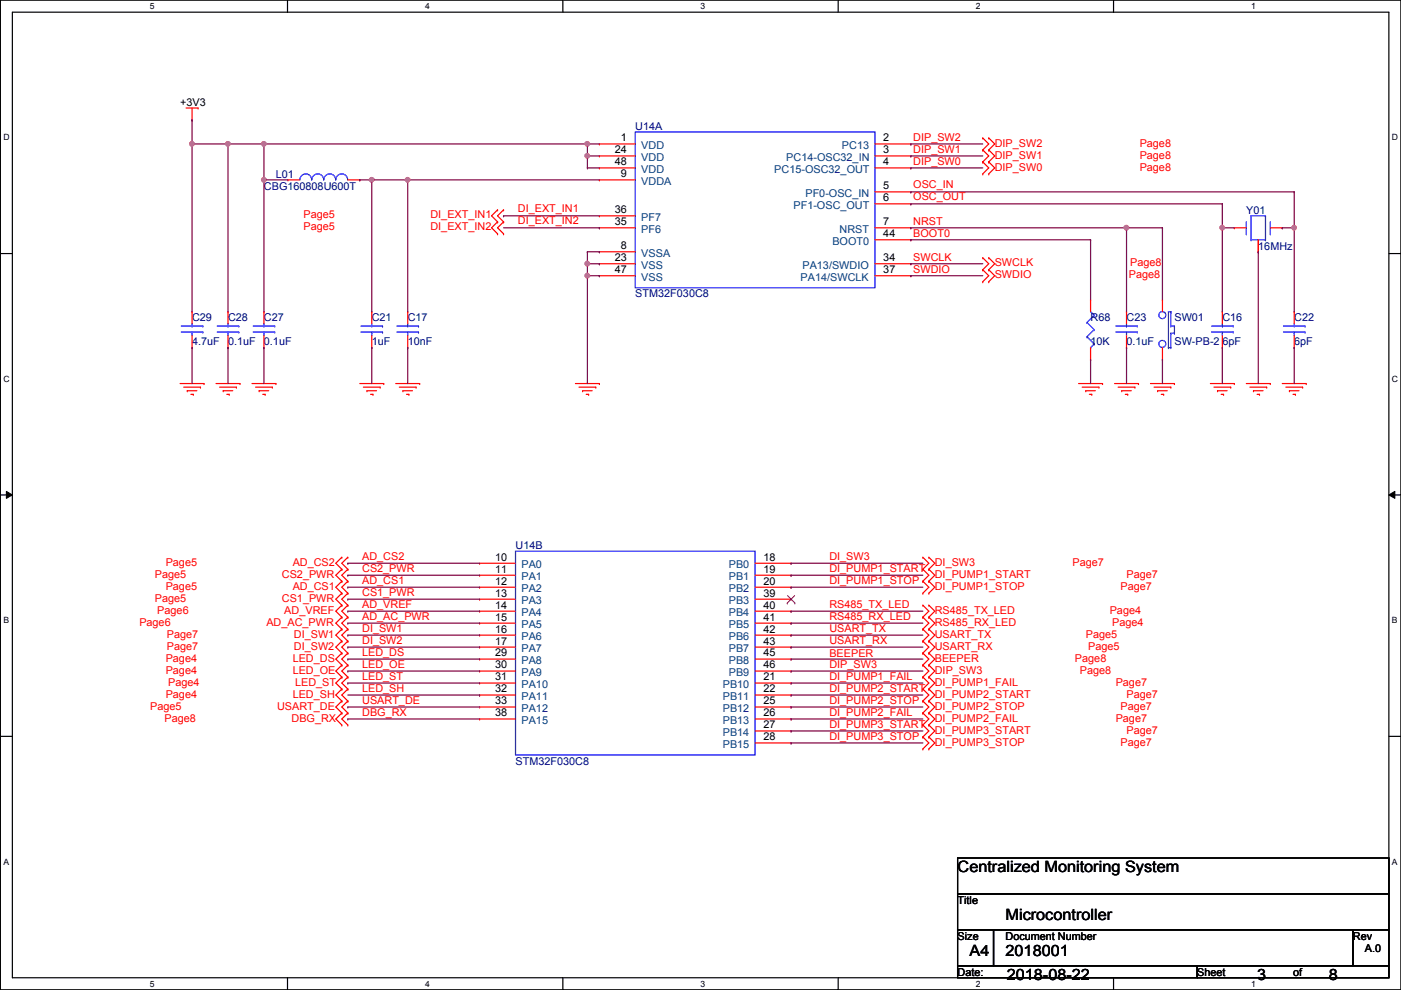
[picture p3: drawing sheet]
<svg xmlns="http://www.w3.org/2000/svg" width="297mm" height="210mm" viewBox="0 0 297 210" stroke-linecap="round" stroke-linejoin="round" font-family="sans-serif">
<path d="M.1 0h296.9v209.8h-296.9zM2.6 2.6h291.9v204.7h-291.9z" fill="none" stroke="#000" stroke-width=".25"/>
<g fill="#fff">
<path d="M31.8 .3h1v2h-1z"/>
<path d="M31.8 207.6h1v1.9h-1z"/>
</g>
<path d="M61 0v2.6M61 207.3v2.5" fill="none" stroke="#000" stroke-width=".25"/>
<g fill="#fff">
<path d="M90.1 .3h1v2h-1z"/>
<path d="M90.1 207.6h1v1.9h-1z"/>
</g>
<path d="M119.3 0v2.6M119.3 207.3v2.5" fill="none" stroke="#000" stroke-width=".25"/>
<g fill="#fff">
<path d="M148.5 .3h1v2h-1z"/>
<path d="M148.5 207.6h1v1.9h-1z"/>
</g>
<path d="M177.7 0v2.6M177.7 207.3v2.5" fill="none" stroke="#000" stroke-width=".25"/>
<g fill="#fff">
<path d="M206.9 .3h1v2h-1z"/>
<path d="M206.9 207.6h1v1.9h-1z"/>
</g>
<path d="M236.1 0v2.6M236.1 207.3v2.5" fill="none" stroke="#000" stroke-width=".25"/>
<g fill="#fff">
<path d="M265.3 .3h.9v2h-.9z"/>
<path d="M265.3 207.6h.9v1.9h-.9z"/>
<path d="M.7 28.2h1.3v1.9h-1.3z"/>
<path d="M295.1 28.2h1.3v1.9h-1.3z"/>
<path d="M.7 79.3h1.3v2h-1.3z"/>
<path d="M295.1 79.3h1.3v2h-1.3z"/>
</g>
<path d="M.1 53.8h2.5M294.5 53.8h2.5" fill="none" stroke="#000" stroke-width=".25"/>
<g fill="#fff">
<path d="M.7 130.5h1.2v2h-1.2z"/>
<path d="M295.1 130.5h1.2v2h-1.2z"/>
</g>
<path d="M.1 104.9h2.5M294.5 104.9h2.5" fill="none" stroke="#000" stroke-width=".25"/>
<path d="M1.4 104.2l1.2 .7-1.2 .8zM294.5 104.9l1.2-.7v1.5z" fill="#000"/>
<path d="M1.4 104.2l1.2 .7-1.2 .8zM294.5 104.9l1.2-.7v1.5z" fill="none" stroke="#000" stroke-width=".21"/>
<g fill="#fff">
<path d="M.7 181.7h1.2v2h-1.2z"/>
<path d="M295.1 181.7h1.2v2h-1.2z"/>
</g>
<path d="M.1 156.1h2.5M294.5 156.1h2.5M203 181.9h91.5v7.6h-91.5zM203 189.5h91.5v7.6h-91.5zM203 197.1h7.6v7.7h-7.6zM210.6 197.1h76.2v7.7h-76.2zM286.8 197.1h7.7v7.7h-7.7zM203 204.8h50.8v2.5h-50.8zM253.8 204.8h40.7v2.5h-40.7z" fill="none" stroke="#000" stroke-width=".25"/>
<g fill="none" stroke="#f00" stroke-width=".25">
<path d="M39.5 22.9h2.5M40.7 25.4h.1M40.7 22.9v2.5M42 22.9h.1M61 38.1h.1M61 38.1h2.6M73.7 38.1h2.6M76.3 38.1h.1M127.1 30.5h.1M127.1 38.1h.1M127.1 33.1h.1M127.1 35.6h.1"/>
<path d="M127.1 38.1h7.6M127.1 30.5h7.6M127.1 33.1h7.6M127.1 35.6h7.6M185.5 30.5h7.6M185.5 33.1h7.6M185.5 35.6h7.6M193.1 30.5h.1M193.1 33.1h.1M193.1 35.6h.1M208.4 34.3h.1M208.4 31.8h.1"/>
<path d="M208.4 36.9h.1M208.4 29.3h.1M208.4 31.8l1.2 1.3-1.2 1.2M208.4 34.3l1.2 1.3-1.2 1.3M208.4 29.3l1.2 1.2-1.2 1.3M209.6 34.3h.1M209.6 31.8h.1M209.6 36.9h.1M209.6 29.3h.1M209.6 31.8l1.3 1.3-1.3 1.2M209.6 34.3l1.3 1.3-1.3 1.3M209.6 29.3l1.3 1.2-1.3 1.3"/>
<path d="M105.5 44.5h.1M105.5 47h.1M105.5 49.6h.1M105.5 44.5l-1.3 1.3 1.3 1.2M105.5 47l-1.3 1.3 1.3 1.3M106.8 44.5h.1M106.8 47h.1M106.8 49.6h.1M106.8 44.5l-1.3 1.3 1.3 1.2M106.8 47l-1.3 1.3 1.3 1.3M127.1 53.4h.1M127.1 55.9h.1"/>
<path d="M127.1 48.3h.1M127.1 45.8h.1M127.1 58.5h.1M127.1 48.3h7.6M127.1 53.4h7.6M127.1 55.9h7.6M127.1 45.8h7.6M127.1 58.5h7.6M185.5 48.3h7.6M185.5 40.7h7.6M185.5 43.2h7.6M185.5 55.9h7.6"/>
<path d="M185.5 58.5h7.6M185.5 50.8h7.6M193.1 40.7h.1M193.1 43.2h.1M193.1 48.3h.1M193.1 55.9h.1M193.1 58.5h.1M193.1 50.8h.1M208.4 57.2h.1M208.4 54.7h.1M208.4 59.7h.1M208.4 54.7l1.2 1.2-1.2 1.3"/>
<path d="M208.4 57.2l1.2 1.3-1.2 1.2M209.6 57.2h.1M209.6 54.7h.1M209.6 59.7h.1M209.6 54.7l1.3 1.2-1.3 1.3M209.6 57.2l1.3 1.3-1.3 1.2M261.7 48.3h.1M261.7 48.3h2.5M266.8 53.4h.1M266.8 50.8v2.6M269.3 48.3h2.6M271.9 48.3h.1"/>
<path d="M40.7 66.1h.1M40.7 73.7h.1M40.7 66.1v2.5M40.7 71.2v2.5M48.3 66.1h.1M48.3 73.7h.1M48.3 66.1v2.5M48.3 71.2v2.5M56 66.1h.1M56 73.7h.1M56 66.1v2.5M56 71.2v2.5"/>
<path d="M78.8 66.1h.1M78.8 73.7h.1M78.8 66.1v2.5M78.8 71.2v2.5M86.4 66.1h.1M86.4 73.7h.1M86.4 66.1v2.5M86.4 71.2v2.5M231.2 63.5h.1M231.2 76.2h.1M231.2 63.5v2.6M231.2 73.7v2.5"/>
<path d="M238.8 66.1h.1M238.8 73.7h.1M238.8 66.1v2.5M238.8 71.2v2.5M246.5 63.5h.1M246.5 76.2h.1M246.5 63.5v2.6M246.5 73.7v2.5M259.2 66.1h.1M259.2 73.7h.1M259.2 66.1v2.5M259.2 71.2v2.5"/>
<path d="M274.4 66.1h.1M274.4 73.7h.1M274.4 66.1v2.5M274.4 71.2v2.5M38.2 81.3h5.1M38.9 82.1h3.6M39.7 82.8h.1M39.7 82.8h2M40.5 83.6h.5M41 83.6h.1M42.5 82.1h.1M43.3 81.3h.1"/>
<path d="M45.8 81.3h5.1M46.6 82.1h3.5M47.3 82.8h.1M47.3 82.8h2.1M48.1 83.6h.5M48.6 83.6h.1M50.1 82.1h.1M50.9 81.3h.1M53.4 81.3h5.1M54.2 82.1h3.5M54.9 82.8h.1M54.9 82.8h2.1"/>
<path d="M55.7 83.6h.5M56.2 83.6h.1M57.7 82.1h.1M58.5 81.3h.1M76.3 81.3h5.1M77 82.1h3.6M77.8 82.8h.1M77.8 82.8h2M78.6 83.6h.5M79.1 83.6h.1M80.6 82.1h.1M81.4 81.3h.1"/>
<path d="M83.9 81.3h5.1M84.7 82.1h3.5M85.4 82.8h.1M85.4 82.8h2.1M86.2 83.6h.5M86.7 83.6h.1M88.2 82.1h.1M89 81.3h.1M122 81.3h5.1M122.8 82.1h3.5M123.5 82.8h.1M123.5 82.8h2.1"/>
<path d="M124.3 83.6h.5M124.8 83.6h.1M126.3 82.1h.1M127.1 81.3h.1M228.7 81.3h5.1M229.4 82.1h3.6M230.2 82.8h.1M230.2 82.8h2M231 83.6h.5M231.5 83.6h.1M233 82.1h.1M233.8 81.3h.1"/>
<path d="M236.3 81.3h5.1M237.1 82.1h3.5M237.8 82.8h.1M237.8 82.8h2.1M238.6 83.6h.5M239.1 83.6h.1M240.6 82.1h.1M241.4 81.3h.1M243.9 81.3h5.1M244.7 82.1h3.5M245.4 82.8h.1M245.4 82.8h2.1"/>
<path d="M246.2 83.6h.5M246.7 83.6h.1M248.2 82.1h.1M249 81.3h.1M256.6 81.3h5.1M257.4 82.1h3.5M258.1 82.8h.1M258.1 82.8h2.1M258.9 83.6h.5M259.4 83.6h.1M260.9 82.1h.1M261.7 81.3h.1"/>
<path d="M264.2 81.3h5.1M265 82.1h3.6M265.8 82.8h.1M265.8 82.8h2M266.5 83.6h.5M267 83.6h.1M268.6 82.1h.1M269.3 81.3h.1M271.9 81.3h5M272.6 82.1h3.6M273.4 82.8h.1M273.4 82.8h2"/>
<path d="M274.1 83.6h.6M274.7 83.6h.1M276.2 82.1h.1M276.9 81.3h.1M72.5 118.2h.1M72.5 118.2l-1.3 1.2 1.3 1.3M73.7 118.2h.1M73.7 118.2l-1.2 1.2 1.2 1.3M101.7 119.4h.1M101.7 119.4h7.6M160.1 119.4h7.6M167.7 119.4h.1"/>
<path d="M195.7 118.2h.1M195.7 118.2l1.2 1.2-1.2 1.3M196.9 118.2h.1M196.9 118.2l1.3 1.2-1.3 1.3M72.5 133.4h.1M72.5 135.9h.1M72.5 138.5h.1M72.5 130.9h.1M72.5 128.3h.1M72.5 120.7h.1M72.5 123.2h.1M72.5 125.8h.1"/>
<path d="M72.5 133.4l-1.3 1.3 1.3 1.2M72.5 135.9l-1.3 1.3 1.3 1.3M72.5 130.9l-1.3 1.2 1.3 1.3M72.5 128.3l-1.3 1.3 1.3 1.3M72.5 120.7l-1.3 1.3 1.3 1.2M72.5 138.5l-1.3 1.2 1.3 1.3M72.5 123.2l-1.3 1.3 1.3 1.3M72.5 125.8l-1.3 1.2 1.3 1.3M73.7 133.4h.1M73.7 135.9h.1M73.7 138.5h.1M73.7 130.9h.1"/>
<path d="M73.7 128.3h.1M73.7 120.7h.1M73.7 123.2h.1M73.7 125.8h.1M73.7 133.4l-1.2 1.3 1.2 1.2M73.7 135.9l-1.2 1.3 1.2 1.3M73.7 130.9l-1.2 1.2 1.2 1.3M73.7 128.3l-1.2 1.3 1.2 1.3M73.7 120.7l-1.2 1.3 1.2 1.2M73.7 138.5l-1.2 1.2 1.2 1.3M73.7 123.2l-1.2 1.3 1.2 1.3M73.7 125.8l-1.2 1.2 1.2 1.3"/>
<path d="M101.7 122h.1M101.7 124.5h.1M101.7 127h.1M101.7 129.6h.1M101.7 132.1h.1M101.7 134.7h.1M101.7 137.2h.1M101.7 139.7h.1M101.7 122h7.6M101.7 124.5h7.6M101.7 127h7.6M101.7 129.6h7.6"/>
<path d="M101.7 132.1h7.6M101.7 134.7h7.6M101.7 137.2h7.6M101.7 139.7h7.6M160.1 122h7.6M160.1 124.5h7.6M160.1 127h7.6M160.1 129.6h7.6M160.1 132.1h7.6M160.1 134.7h7.6M160.1 137.2h7.6M160.1 139.7h7.6"/>
<path d="M167.7 122h.1M167.7 124.5h.1M167.7 127h.1M167.7 129.6h.1M167.7 132.1h.1M167.7 134.7h.1M167.7 137.2h.1M167.7 139.7h.1M195.7 120.7h.1M195.7 123.2h.1M195.7 138.5h.1M195.7 135.9h.1"/>
<path d="M195.7 133.4h.1M195.7 125.8h.1M195.7 130.9h.1M195.7 128.3h.1M195.7 120.7l1.2 1.3-1.2 1.2M195.7 135.9l1.2 1.3-1.2 1.3M195.7 133.4l1.2 1.3-1.2 1.2M195.7 138.5l1.2 1.2-1.2 1.3M195.7 123.2l1.2 1.3-1.2 1.3M195.7 128.3l1.2 1.3-1.2 1.3M195.7 130.9l1.2 1.2-1.2 1.3M196.9 120.7h.1"/>
<path d="M196.9 123.2h.1M196.9 138.5h.1M196.9 135.9h.1M196.9 133.4h.1M196.9 125.8h.1M196.9 130.9h.1M196.9 128.3h.1M196.9 120.7l1.3 1.3-1.3 1.2M196.9 135.9l1.3 1.3-1.3 1.3M196.9 133.4l1.3 1.3-1.3 1.2M196.9 138.5l1.3 1.2-1.3 1.3M196.9 123.2l1.3 1.3-1.3 1.3"/>
<path d="M196.9 128.3l1.3 1.3-1.3 1.3M196.9 130.9l1.3 1.2-1.3 1.3M72.5 148.6h.1M72.5 151.2h.1M72.5 153.7h.1M72.5 146.1h.1M72.5 143.6h.1M72.5 141h.1M72.5 148.6l-1.3 1.3 1.3 1.3M72.5 151.2l-1.3 1.2 1.3 1.3M72.5 146.1l-1.3 1.3 1.3 1.2M72.5 143.6l-1.3 1.2 1.3 1.3"/>
<path d="M72.5 141l-1.3 1.3 1.3 1.3M73.7 148.6h.1M73.7 151.2h.1M73.7 153.7h.1M73.7 146.1h.1M73.7 143.6h.1M73.7 141h.1M73.7 148.6l-1.2 1.3 1.2 1.3M73.7 151.2l-1.2 1.2 1.2 1.3M73.7 146.1l-1.2 1.3 1.2 1.2M73.7 143.6l-1.2 1.2 1.2 1.3M73.7 141l-1.2 1.3 1.2 1.3"/>
<path d="M101.7 142.3h.1M101.7 144.8h.1M101.7 147.4h.1M101.7 149.9h.1M101.7 152.4h.1M101.7 144.8h7.6M101.7 147.4h7.6M101.7 149.9h7.6M101.7 152.4h7.6M101.7 142.3h7.6M160.1 144.8h7.6M160.1 147.4h7.6"/>
<path d="M160.1 149.9h7.6M160.1 152.4h7.6M160.1 155h7.6M160.1 157.5h7.6M160.1 142.3h7.6M167.7 144.8h.1M167.7 147.4h.1M167.7 149.9h.1M167.7 152.4h.1M167.7 155h.1M167.7 157.5h.1M167.7 142.3h.1"/>
<path d="M195.7 151.2h.1M195.7 148.6h.1M195.7 153.7h.1M195.7 156.3h.1M195.7 158.8h.1M195.7 146.1h.1M195.7 143.6h.1M195.7 141h.1M195.7 148.6l1.2 1.3-1.2 1.3M195.7 151.2l1.2 1.2-1.2 1.3M195.7 153.7l1.2 1.3-1.2 1.3M195.7 156.3l1.2 1.2-1.2 1.3"/>
<path d="M195.7 143.6l1.2 1.2-1.2 1.3M195.7 146.1l1.2 1.3-1.2 1.2M195.7 141l1.2 1.3-1.2 1.3M196.9 151.2h.1M196.9 148.6h.1M196.9 153.7h.1M196.9 156.3h.1M196.9 158.8h.1M196.9 146.1h.1M196.9 143.6h.1M196.9 141h.1M196.9 148.6l1.3 1.3-1.3 1.3"/>
<path d="M196.9 151.2l1.3 1.2-1.3 1.3M196.9 153.7l1.3 1.3-1.3 1.3M196.9 156.3l1.3 1.2-1.3 1.3M196.9 143.6l1.3 1.2-1.3 1.3M196.9 146.1l1.3 1.3-1.3 1.2M196.9 141l1.3 1.3-1.3 1.3"/>
</g>
<g fill="none" stroke="#00f" stroke-width=".25">
<path d="M63.6 38.1a1.25 1.25 0 0 1 1.2-1.2 1.25 1.25 0 0 1 1.3 1.2 1.27 1.27 0 0 1 1.2-1.2 1.27 1.27 0 0 1 1.3 1.2 1.27 1.27 0 0 1 1.3-1.2 1.27 1.27 0 0 1 1.3 1.2 1.27 1.27 0 0 1 1.2-1.2 1.27 1.27 0 0 1 1.3 1.2M134.7 28h50.8v33h-50.8zM264.2 49.6h.1M264.2 47v2.6M265.3 50.8h.1M265.3 45.8h.1M265.3 45.8v5M265.3 50.8h3M265.3 45.8h3M268.3 50.8h.1M268.3 45.8h.1M268.3 45.8v5"/>
<path d="M269.3 49.6h.1M269.3 47v2.6M38.4 70.4h4.6M38.4 69.1h4.6M40.7 69.1h.1M40.7 70.4h.1M40.7 68.6v.5M40.7 70.4v.8M43 70.4h.1M43 69.1h.1M46.1 70.4h4.5M46.1 69.1h4.5"/>
<path d="M48.3 69.1h.1M48.3 70.4h.1M48.3 68.6v.5M48.3 70.4v.8M50.6 70.4h.1M50.6 69.1h.1M53.7 70.4h4.5M53.7 69.1h4.5M56 69.1h.1M56 70.4h.1M56 68.6v.5M56 70.4v.8"/>
<path d="M58.2 70.4h.1M58.2 69.1h.1M76.5 70.4h4.6M76.5 69.1h4.6M78.8 69.1h.1M78.8 70.4h.1M78.8 68.6v.5M78.8 70.4v.8M81.1 70.4h.1M81.1 69.1h.1M84.2 70.4h4.5M84.2 69.1h4.5"/>
<path d="M86.4 69.1h.1M86.4 70.4h.1M86.4 68.6v.5M86.4 70.4v.8M88.7 70.4h.1M88.7 69.1h.1M230.5 68.4h.1M230.5 71.4h.1M230.5 68.4l1.5 1.5M230.5 71.4l1.5 1.5M231.2 73.7h.1M231.2 66.1l.8 .7"/>
<path d="M232 66.8h.1M232 69.9h.1M232 72.9h.1M232 66.8l-1.5 1.6M232 69.9l-1.5 1.5M232 72.9l-.8 .8M236.6 70.4h4.5M236.6 69.1h4.5M238.8 69.1h.1M238.8 70.4h.1M238.8 68.6v.5M238.8 70.4v.8"/>
<path d="M241.1 70.4h.1M241.1 69.1h.1M247.7 73.7h.1M247.7 73.7h.5M248.2 73.7h.1M248.2 70.7h.1M248.2 69.1h.1M248.2 66.1h.1M248.2 69.1h.8M248.2 66.1h-.5v7.6M248.2 66.1v3M248.2 70.7v3"/>
<path d="M248.2 70.7h.8M249 70.7h.1M249 69.1h.1M249 69.1v1.6M256.9 70.4h4.5M256.9 69.1h4.5M259.2 69.1h.1M259.2 70.4h.1M259.2 68.6v.5M259.2 70.4v.8M261.4 70.4h.1M261.4 69.1h.1"/>
<path d="M272.1 70.4h4.6M272.1 69.1h4.6M274.4 69.1h.1M274.4 70.4h.1M274.4 68.6v.5M274.4 70.4v.8M276.7 70.4h.1M276.7 69.1h.1M109.3 116.9h50.8v43.2h-50.8z"/>
<circle cx="246.4" cy="66.8" r=".75"/>
<circle cx="246.4" cy="72.9" r=".75"/>
</g>
<path d="M166.9 127.8h.1M167 126.3l1.5 1.5M168.5 126.3l-1.6 1.5M168.5 127.8h.1" fill="none" stroke="#7f3f00" stroke-width=".21"/>
<path d="M40.7 25.4h.1M40.7 30.5h.1M40.7 25.4v40.7" fill="none" stroke="#7f003f" stroke-width=".25"/>
<circle cx="40.7" cy="30.5" r=".49" fill="#f0f"/>
<circle cx="40.7" cy="30.5" r=".49" fill="none" stroke="#f0f" stroke-width=".25"/>
<path d="M40.7 30.5h.1M40.7 30.5h15.3M48.3 30.5h.1M48.3 30.5v35.6" fill="none" stroke="#7f003f" stroke-width=".25"/>
<circle cx="48.3" cy="30.5" r=".49" fill="#f0f"/>
<circle cx="48.3" cy="30.5" r=".49" fill="none" stroke="#f0f" stroke-width=".25"/>
<path d="M56 30.5h.1M56 30.5v7.6M56 30.5h68.5" fill="none" stroke="#7f003f" stroke-width=".25"/>
<circle cx="124.5" cy="30.5" r=".49" fill="#f0f"/>
<circle cx="124.5" cy="30.5" r=".49" fill="none" stroke="#f0f" stroke-width=".25"/>
<circle cx="55.9" cy="30.5" r=".49" fill="#f0f"/>
<circle cx="55.9" cy="30.5" r=".49" fill="none" stroke="#f0f" stroke-width=".25"/>
<path d="M124.5 30.5h.1M124.5 30.5h2.6M124.5 30.5v2.6" fill="none" stroke="#7f003f" stroke-width=".25"/>
<circle cx="124.5" cy="33" r=".49" fill="#f0f"/>
<circle cx="124.5" cy="33" r=".49" fill="none" stroke="#f0f" stroke-width=".25"/>
<path d="M56 38.1h.1M56 38.1v28M124.5 33.1h.1M124.5 33.1h2.6" fill="none" stroke="#7f003f" stroke-width=".25"/>
<circle cx="55.9" cy="38.1" r=".49" fill="#f0f"/>
<circle cx="55.9" cy="38.1" r=".49" fill="none" stroke="#f0f" stroke-width=".25"/>
<path d="M56 38.1h.1M56 38.1h5M76.3 38.1h.1M76.3 38.1h2.5" fill="none" stroke="#7f003f" stroke-width=".25"/>
<circle cx="78.8" cy="38.1" r=".49" fill="#f0f"/>
<circle cx="78.8" cy="38.1" r=".49" fill="none" stroke="#f0f" stroke-width=".25"/>
<path d="M78.8 38.1h.1M78.8 38.1v28M78.8 38.1h48.3M86.4 38.1h.1M86.4 38.1v28" fill="none" stroke="#7f003f" stroke-width=".25"/>
<circle cx="86.4" cy="38.1" r=".49" fill="#f0f"/>
<circle cx="86.4" cy="38.1" r=".49" fill="none" stroke="#f0f" stroke-width=".25"/>
<path d="M193.1 40.7h.1M193.1 43.2h.1M193.1 40.7h81.3M193.1 43.2h66.1M259.2 43.2h.1M259.2 48.3h.1M259.2 43.2v22.9M259.2 48.3h2.5M274.4 40.7h.1M274.4 40.7v7.6" fill="none" stroke="#7f003f" stroke-width=".25"/>
<circle cx="259.1" cy="48.3" r=".49" fill="#f0f"/>
<circle cx="259.1" cy="48.3" r=".49" fill="none" stroke="#f0f" stroke-width=".25"/>
<path d="M271.9 48.3h.1M271.9 48.3h2.5M274.4 48.3h.1M274.4 48.3v17.8" fill="none" stroke="#7f003f" stroke-width=".25"/>
<circle cx="274.4" cy="48.3" r=".49" fill="#f0f"/>
<circle cx="274.4" cy="48.3" r=".49" fill="none" stroke="#f0f" stroke-width=".25"/>
<path d="M193.1 48.3h.1M193.1 48.3h45.7" fill="none" stroke="#7f003f" stroke-width=".25"/>
<circle cx="238.8" cy="48.3" r=".49" fill="#f0f"/>
<circle cx="238.8" cy="48.3" r=".49" fill="none" stroke="#f0f" stroke-width=".25"/>
<g fill="none" stroke="#7f003f" stroke-width=".25">
<path d="M124.5 53.4h.1M124.5 53.4v2.5M193.1 50.8h.1M193.1 50.8h38.1M231.2 50.8h.1M231.2 50.8v12.7M238.8 48.3h.1M238.8 48.3v17.8M266.8 53.4h.1M266.8 53.4v27.9M40.7 73.7h.1M40.7 73.7v7.6"/>
<path d="M48.3 73.7h.1M48.3 73.7v7.6M56 73.7h.1M56 73.7v7.6M78.8 73.7h.1M78.8 73.7v7.6M86.4 73.7h.1M86.4 73.7v7.6M231.2 76.2h.1M231.2 76.2v5.1M238.8 73.7h.1M238.8 73.7v7.6"/>
<path d="M259.2 73.7h.1M259.2 73.7v7.6M274.4 73.7h.1M274.4 73.7v7.6"/>
</g>
<circle cx="124.5" cy="55.9" r=".49" fill="#f0f"/>
<circle cx="124.5" cy="55.9" r=".49" fill="none" stroke="#f0f" stroke-width=".25"/>
<path d="M124.5 55.9h.1M124.5 58.5h.1M124.5 55.9v25.4" fill="none" stroke="#7f003f" stroke-width=".25"/>
<circle cx="124.5" cy="58.4" r=".49" fill="#f0f"/>
<circle cx="124.5" cy="58.4" r=".49" fill="none" stroke="#f0f" stroke-width=".25"/>
<g fill="none" stroke="#7f003f" stroke-width=".25">
<path d="M124.5 33.1h.1M124.5 35.6h.1M124.5 33.1v2.5M124.5 35.6h2.6M193.1 33.1h.1M193.1 35.6h.1M193.1 30.5h.1M193.1 35.6h15.3M193.1 33.1h15.3M193.1 30.5h15.3M106.8 45.8h.1M106.8 48.3h20.3"/>
<path d="M106.8 45.8h20.3M124.5 55.9h2.6M124.5 58.5h2.6M124.5 53.4h2.6M127.1 53.4h.1M127.1 55.9h.1M127.1 58.5h.1M127.1 48.3h.1M193.1 55.9h.1M193.1 58.5h.1M193.1 55.9h15.3M193.1 58.5h15.3"/>
<path d="M238.8 48.3h.1M238.8 48.3h7.7M246.5 48.3h.1M246.5 48.3v15.2M246.5 76.2h.1M246.5 76.2v5.1M73.7 119.4h.1M73.7 119.4h28M167.7 119.4h.1M167.7 119.4h28M73.7 122h.1M73.7 132.1h.1"/>
<path d="M73.7 134.7h.1M73.7 137.2h.1M73.7 129.6h.1M73.7 139.7h.1M73.7 124.5h.1M73.7 127h.1M73.7 122h28M73.7 132.1h28M73.7 134.7h28M73.7 137.2h28M73.7 139.7h28M73.7 129.6h28"/>
<path d="M73.7 124.5h28M73.7 127h28M167.7 122h.1M167.7 134.7h.1M167.7 137.2h.1M167.7 139.7h.1M167.7 124.5h.1M167.7 129.6h.1M167.7 132.1h.1M167.7 122h28M167.7 132.1h28M167.7 134.7h28"/>
<path d="M167.7 137.2h28M167.7 139.7h28M167.7 129.6h28M167.7 124.5h28M73.7 149.9h.1M73.7 152.4h.1M73.7 144.8h.1M73.7 142.3h.1M73.7 149.9h28M73.7 144.8h28M73.7 147.4h28M73.7 152.4h28"/>
<path d="M73.7 142.3h28M101.7 147.4h.1M167.7 144.8h.1M167.7 147.4h.1M167.7 149.9h.1M167.7 152.4h.1M167.7 155h.1M167.7 157.5h.1M167.7 142.3h.1M167.7 149.9h28M167.7 144.8h28M167.7 147.4h28"/>
<path d="M167.7 152.4h28M167.7 155h28M167.7 157.5h28M167.7 142.3h28"/>
</g>
<circle cx="40.7" cy="30.5" r=".49" fill="#f0f"/>
<circle cx="40.7" cy="30.5" r=".49" fill="none" stroke="#f0f" stroke-width=".25"/>
<circle cx="48.3" cy="30.5" r=".49" fill="#f0f"/>
<circle cx="48.3" cy="30.5" r=".49" fill="none" stroke="#f0f" stroke-width=".25"/>
<circle cx="124.5" cy="30.5" r=".49" fill="#f0f"/>
<circle cx="124.5" cy="30.5" r=".49" fill="none" stroke="#f0f" stroke-width=".25"/>
<circle cx="55.9" cy="30.5" r=".49" fill="#f0f"/>
<circle cx="55.9" cy="30.5" r=".49" fill="none" stroke="#f0f" stroke-width=".25"/>
<circle cx="124.5" cy="33" r=".49" fill="#f0f"/>
<circle cx="124.5" cy="33" r=".49" fill="none" stroke="#f0f" stroke-width=".25"/>
<circle cx="55.9" cy="38.1" r=".49" fill="#f0f"/>
<circle cx="55.9" cy="38.1" r=".49" fill="none" stroke="#f0f" stroke-width=".25"/>
<circle cx="78.8" cy="38.1" r=".49" fill="#f0f"/>
<circle cx="78.8" cy="38.1" r=".49" fill="none" stroke="#f0f" stroke-width=".25"/>
<circle cx="86.4" cy="38.1" r=".49" fill="#f0f"/>
<circle cx="86.4" cy="38.1" r=".49" fill="none" stroke="#f0f" stroke-width=".25"/>
<circle cx="259.1" cy="48.3" r=".49" fill="#f0f"/>
<circle cx="259.1" cy="48.3" r=".49" fill="none" stroke="#f0f" stroke-width=".25"/>
<circle cx="274.4" cy="48.3" r=".49" fill="#f0f"/>
<circle cx="274.4" cy="48.3" r=".49" fill="none" stroke="#f0f" stroke-width=".25"/>
<circle cx="238.8" cy="48.3" r=".49" fill="#f0f"/>
<circle cx="238.8" cy="48.3" r=".49" fill="none" stroke="#f0f" stroke-width=".25"/>
<circle cx="124.5" cy="55.9" r=".49" fill="#f0f"/>
<circle cx="124.5" cy="55.9" r=".49" fill="none" stroke="#f0f" stroke-width=".25"/>
<circle cx="124.5" cy="58.4" r=".49" fill="#f0f"/>
<circle cx="124.5" cy="58.4" r=".49" fill="none" stroke="#f0f" stroke-width=".25"/>
<g font-size="3.3">
<text x="203" y="184.9">Centralized Monitoring System</text>
<text x="213.2" y="195">Microcontroller</text>
<text x="205.6" y="202.6">A4</text>
<text x="213.2" y="202.6">2018001</text>
<text x="213.4" y="207.7">2018-08-22</text>
<text x="266.5" y="207.7">3</text>
<text x="281.8" y="207.7">8</text>
</g>
<g font-size="2.3">
<text x="38.2" y="22.4">+3V3</text>
<text x="131.7" y="30">1</text>
<text x="187.3" y="30">2</text>
<text x="130.4" y="32.5">24</text>
<text x="130.4" y="35.1">48</text>
<text x="187.3" y="32.5">3</text>
<text x="187.3" y="35.1">4</text>
<text x="131.7" y="37.6">9</text>
<text x="187.3" y="40.1">5</text>
<text x="130.4" y="47.8">35</text>
<text x="130.4" y="45.2">36</text>
<text x="187.3" y="42.7">6</text>
<text x="187.3" y="47.8">7</text>
<text x="131.7" y="52.8">8</text>
<text x="187.3" y="50.3">44</text>
<text x="130.4" y="55.4">23</text>
<text x="130.4" y="57.9">47</text>
<text x="187.3" y="55.4">34</text>
<text x="187.3" y="57.9">37</text>
<text x="105" y="118.9">10</text>
<text x="161.9" y="118.9">18</text>
<text x="105" y="121.4">11</text>
<text x="105" y="124">12</text>
<text x="161.9" y="121.4">19</text>
<text x="161.9" y="124">20</text>
<text x="105" y="126.5">13</text>
<text x="105" y="129">14</text>
<text x="105" y="131.6">15</text>
<text x="161.9" y="126.5">39</text>
<text x="161.9" y="129">40</text>
<text x="161.9" y="131.6">41</text>
<text x="105" y="134.1">16</text>
<text x="105" y="136.7">17</text>
<text x="161.9" y="134.1">42</text>
<text x="161.9" y="136.7">43</text>
<text x="105" y="139.2">29</text>
<text x="105" y="141.7">30</text>
<text x="161.9" y="139.2">45</text>
<text x="161.9" y="141.7">46</text>
<text x="105" y="144.3">31</text>
<text x="105" y="146.8">32</text>
<text x="105" y="149.4">33</text>
<text x="161.9" y="144.3">21</text>
<text x="161.9" y="146.8">22</text>
<text x="161.9" y="149.4">25</text>
<text x="105" y="151.9">38</text>
<text x="161.9" y="151.9">26</text>
<text x="161.9" y="154.4">27</text>
<text x="161.9" y="157">28</text>
<text x="203" y="191.6">Title</text>
<text x="203" y="199.2">Size</text>
<text x="213.2" y="199.2">Document Number</text>
<text x="286.8" y="199.2">Rev</text>
<text x="289.4" y="201.8">A.0</text>
<text x="203" y="206.8">Date:</text>
<text x="253.8" y="206.8">Sheet</text>
<text x="274.1" y="206.8">of</text>
</g>
<g font-size="2.3" fill="#00007f">
<text x="134.7" y="27.5">U14A</text>
<text x="56" y="40.2">CBG160808U600T</text>
<text x="58.5" y="37.7">L01</text>
<text x="264.2" y="45.3">Y01</text>
<text x="266.8" y="52.9">16MHz</text>
<text x="134.7" y="63.1">STM32F030C8</text>
<text x="40.7" y="68.2">C29</text>
<text x="48.3" y="68.2">C28</text>
<text x="56" y="68.2">C27</text>
<text x="78.8" y="68.2">C21</text>
<text x="86.4" y="68.2">C17</text>
<text x="231.2" y="68.2">R68</text>
<text x="238.8" y="68.2">C23</text>
<text x="249" y="68.2">SW01</text>
<text x="259.2" y="68.2">C16</text>
<text x="274.4" y="68.2">C22</text>
<text x="40.7" y="73.2">4.7uF</text>
<text x="48.3" y="73.2">0.1uF</text>
<text x="56" y="73.2">0.1uF</text>
<text x="78.8" y="73.2">1uF</text>
<text x="86.4" y="73.2">10nF</text>
<text x="231.2" y="73.2">10K</text>
<text x="238.8" y="73.2">0.1uF</text>
<text x="249" y="73.2">SW-PB-2</text>
<text x="259.2" y="73.2">6pF</text>
<text x="274.4" y="73.2">6pF</text>
<text x="109.3" y="116.4">U14B</text>
<text x="109.3" y="162.1">STM32F030C8</text>
</g>
<g font-size="2.3" fill="#f00">
<text x="193.6" y="29.8">DIP_SW2</text>
<text x="193.6" y="32.3">DIP_SW1</text>
<text x="193.6" y="34.9">DIP_SW0</text>
<text x="210.9" y="33.6">DIP_SW1</text>
<text x="210.9" y="31.1">DIP_SW2</text>
<text x="241.6" y="33.6">Page8</text>
<text x="241.6" y="31.1">Page8</text>
<text x="193.6" y="40">OSC_IN</text>
<text x="210.9" y="36.2">DIP_SW0</text>
<text x="241.6" y="36.2">Page8</text>
<text x="64.3" y="46.3">Page5</text>
<text x="91.3" y="46.3">DI_EXT_IN1</text>
<text x="109.8" y="45">DI_EXT_IN1</text>
<text x="109.8" y="47.6">DI_EXT_IN2</text>
<text x="193.6" y="42.5">OSC_OUT</text>
<text x="193.6" y="47.8">NRST</text>
<text x="64.3" y="48.9">Page5</text>
<text x="91.3" y="48.9">DI_EXT_IN2</text>
<text x="193.6" y="50.3">BOOT0</text>
<text x="193.6" y="55.4">SWCLK</text>
<text x="193.6" y="58">SWDIO</text>
<text x="210.9" y="56.5">SWCLK</text>
<text x="210.9" y="59">SWDIO</text>
<text x="239.4" y="59">Page8</text>
<text x="239.6" y="56.5">Page8</text>
<text x="35.1" y="120">Page5</text>
<text x="62.1" y="120">AD_CS2</text>
<text x="76.8" y="118.7">AD_CS2</text>
<text x="175.8" y="118.7">DI_SW3</text>
<text x="198.2" y="120">DI_SW3</text>
<text x="227.4" y="120">Page7</text>
<text x="32.8" y="122.5">Page5</text>
<text x="35.1" y="125.1">Page5</text>
<text x="59.8" y="122.5">CS2_PWR</text>
<text x="62.1" y="125.1">AD_CS1</text>
<text x="76.8" y="121.2">CS2_PWR</text>
<text x="76.8" y="123.8">AD_CS1</text>
<text x="175.8" y="121.2">DI_PUMP1_START</text>
<text x="175.8" y="123.8">DI_PUMP1_STOP</text>
<text x="198.2" y="122.5">DI_PUMP1_START</text>
<text x="198.2" y="125.1">DI_PUMP1_STOP</text>
<text x="237.6" y="125.1">Page7</text>
<text x="238.8" y="122.5">Page7</text>
<text x="32.8" y="127.6">Page5</text>
<text x="33.4" y="130.1">Page6</text>
<text x="59.8" y="127.6">CS1_PWR</text>
<text x="60.3" y="130.1">AD_VREF</text>
<text x="76.8" y="131.4">AD_AC_PWR</text>
<text x="76.8" y="128.9">AD_VREF</text>
<text x="76.8" y="126.3">CS1_PWR</text>
<text x="175.8" y="128.9">RS485_TX_LED</text>
<text x="175.8" y="131.4">RS485_RX_LED</text>
<text x="198.2" y="130.1">RS485_TX_LED</text>
<text x="235.3" y="130.1">Page4</text>
<text x="29.5" y="132.7">Page6</text>
<text x="35.4" y="135.2">Page7</text>
<text x="35.4" y="137.8">Page7</text>
<text x="56.5" y="132.7">AD_AC_PWR</text>
<text x="62.3" y="135.2">DI_SW1</text>
<text x="62.3" y="137.8">DI_SW2</text>
<text x="76.8" y="133.9">DI_SW1</text>
<text x="76.8" y="136.5">DI_SW2</text>
<text x="175.8" y="133.9">USART_TX</text>
<text x="175.8" y="136.5">USART_RX</text>
<text x="198.2" y="137.8">USART_RX</text>
<text x="198.2" y="135.2">USART_TX</text>
<text x="198.2" y="132.7">RS485_RX_LED</text>
<text x="230.2" y="135.2">Page5</text>
<text x="230.7" y="137.8">Page5</text>
<text x="235.8" y="132.7">Page4</text>
<text x="35.1" y="142.8">Page4</text>
<text x="35.1" y="140.3">Page4</text>
<text x="62.1" y="142.8">LED_OE</text>
<text x="62.1" y="140.3">LED_DS</text>
<text x="76.8" y="141.6">LED_OE</text>
<text x="76.8" y="139">LED_DS</text>
<text x="175.8" y="139.2">BEEPER</text>
<text x="175.8" y="141.6">DIP_SW3</text>
<text x="198.2" y="140.3">BEEPER</text>
<text x="198.2" y="142.8">DIP_SW3</text>
<text x="227.9" y="140.3">Page8</text>
<text x="228.9" y="142.8">Page8</text>
<text x="35.1" y="147.9">Page4</text>
<text x="35.6" y="145.4">Page4</text>
<text x="62.1" y="147.9">LED_SH</text>
<text x="62.6" y="145.4">LED_ST</text>
<text x="76.8" y="149.2">USART_DE</text>
<text x="76.8" y="146.6">LED_SH</text>
<text x="76.8" y="144.1">LED_ST</text>
<text x="175.8" y="144.1">DI_PUMP1_FAIL</text>
<text x="175.8" y="146.6">DI_PUMP2_START</text>
<text x="175.8" y="149.2">DI_PUMP2_STOP</text>
<text x="198.2" y="145.4">DI_PUMP1_FAIL</text>
<text x="198.2" y="147.9">DI_PUMP2_START</text>
<text x="236.6" y="145.4">Page7</text>
<text x="238.8" y="147.9">Page7</text>
<text x="31.8" y="150.5">Page5</text>
<text x="34.9" y="153">Page8</text>
<text x="58.8" y="150.5">USART_DE</text>
<text x="61.8" y="153">DBG_RX</text>
<text x="76.8" y="151.7">DBG_RX</text>
<text x="175.8" y="151.7">DI_PUMP2_FAIL</text>
<text x="175.8" y="154.3">DI_PUMP3_START</text>
<text x="198.2" y="150.5">DI_PUMP2_STOP</text>
<text x="198.2" y="153">DI_PUMP2_FAIL</text>
<text x="198.2" y="155.5">DI_PUMP3_START</text>
<text x="236.6" y="153">Page7</text>
<text x="237.6" y="150.5">Page7</text>
<text x="238.8" y="155.5">Page7</text>
<text x="175.8" y="156.8">DI_PUMP3_STOP</text>
<text x="198.2" y="158.1">DI_PUMP3_STOP</text>
<text x="237.6" y="158.1">Page7</text>
</g>
<g font-size="2.3" fill="#003f7f">
<text x="136" y="31.6">VDD</text>
<text x="136" y="34.1">VDD</text>
<text x="166.7" y="34.1">PC14-OSC32_IN</text>
<text x="178.5" y="31.6">PC13</text>
<text x="136" y="39.2">VDDA</text>
<text x="136" y="36.7">VDD</text>
<text x="164.2" y="36.7">PC15-OSC32_OUT</text>
<text x="170.8" y="41.7">PF0-OSC_IN</text>
<text x="136" y="46.8">PF7</text>
<text x="168.2" y="44.3">PF1-OSC_OUT</text>
<text x="136" y="49.4">PF6</text>
<text x="176.5" y="51.9">BOOT0</text>
<text x="178" y="49.4">NRST</text>
<text x="136" y="54.4">VSSA</text>
<text x="136" y="57">VSS</text>
<text x="136" y="59.5">VSS</text>
<text x="169.8" y="59.5">PA14/SWCLK</text>
<text x="170.1" y="57">PA13/SWDIO</text>
<text x="110.6" y="120.5">PA0</text>
<text x="110.6" y="123">PA1</text>
<text x="110.6" y="125.6">PA2</text>
<text x="154.5" y="120.5">PB0</text>
<text x="154.5" y="123">PB1</text>
<text x="154.5" y="125.6">PB2</text>
<text x="110.6" y="128.1">PA3</text>
<text x="110.6" y="130.6">PA4</text>
<text x="154.5" y="128.1">PB3</text>
<text x="154.5" y="130.6">PB4</text>
<text x="110.6" y="133.2">PA5</text>
<text x="110.6" y="135.7">PA6</text>
<text x="154.5" y="133.2">PB5</text>
<text x="154.5" y="135.7">PB6</text>
<text x="110.6" y="138.3">PA7</text>
<text x="110.6" y="140.8">PA8</text>
<text x="110.6" y="143.3">PA9</text>
<text x="154.5" y="138.3">PB7</text>
<text x="154.5" y="140.8">PB8</text>
<text x="154.5" y="143.3">PB9</text>
<text x="110.6" y="145.9">PA10</text>
<text x="110.6" y="148.4">PA11</text>
<text x="153.2" y="145.9">PB10</text>
<text x="153.2" y="148.4">PB11</text>
<text x="110.6" y="151">PA12</text>
<text x="110.6" y="153.5">PA15</text>
<text x="153.2" y="151">PB12</text>
<text x="153.2" y="153.5">PB13</text>
<text x="153.2" y="156">PB14</text>
<text x="153.2" y="158.6">PB15</text>
</g>
<g font-size="1.8">
<text x="31.8" y="1.9">5</text>
<text x="90.1" y="1.9">4</text>
<text x="148.5" y="1.9">3</text>
<text x="206.9" y="1.9">2</text>
<text x="265.3" y="1.9">1</text>
<text x=".7" y="29.8">D</text>
<text x="295.1" y="29.8">D</text>
<text x=".7" y="80.9">C</text>
<text x="295.1" y="80.9">C</text>
<text x=".7" y="132.1">B</text>
<text x="295.1" y="132.1">B</text>
<text x=".7" y="183.3">A</text>
<text x="295.1" y="183.3">A</text>
<text x="31.8" y="209.2">5</text>
<text x="90.1" y="209.2">4</text>
<text x="148.5" y="209.2">3</text>
<text x="206.9" y="209.2">2</text>
<text x="265.3" y="209.2">1</text>
</g>
</svg>
